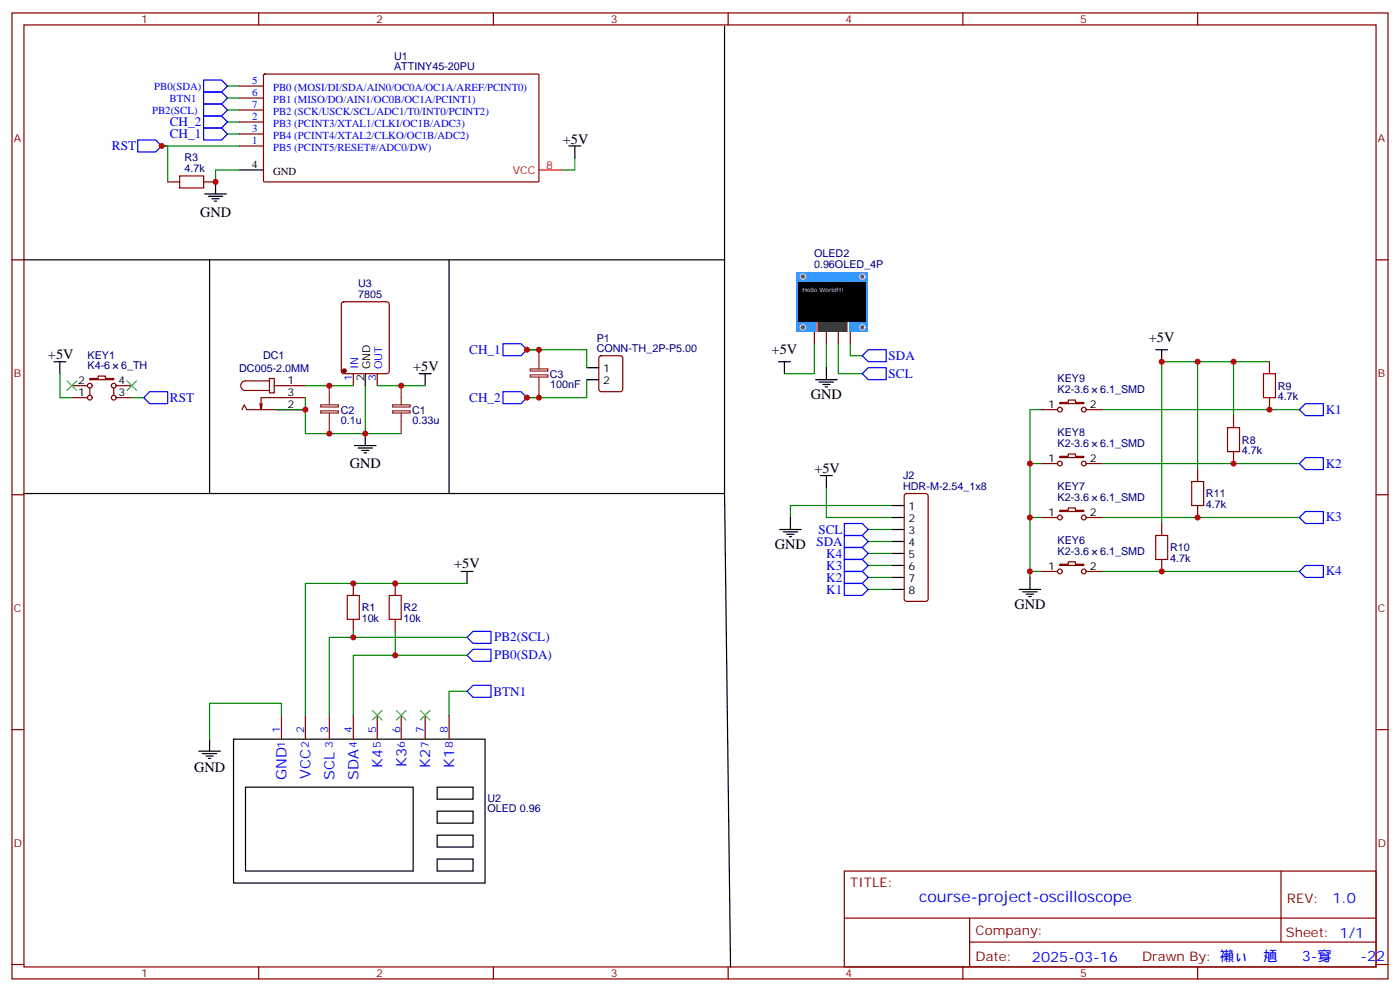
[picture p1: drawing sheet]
<svg xmlns="http://www.w3.org/2000/svg" width="412mm" height="292mm" viewBox="0 0 412 292" stroke-linecap="round" stroke-linejoin="round" font-family="sans-serif">
<g fill="none" stroke="#870000" stroke-width=".35">
<path d="M3.5 3.8h405.4v284.3h-405.4zM7.1 7.3h398.2v277.3h-398.2zM76.2 3.8v3.5M145.3 3.8v3.5M214.5 3.8v3.5M283.6 3.8v3.5M352.8 3.8v3.5M70.6 32.4h7M70.6 28.9h7M70.6 25.3h7M70.6 39.4h7M70.6 35.9h7"/>
<path d="M77.7 22l.3-.2h80.6l.1 .4v31.2l-.3 .2-80.6-.1-.2-.3zM49.4 53.6h3.5M60 53.6h3.5M70.6 43h7M3.5 76.5h3.6M405.3 76.5h3.6M100.8 89l.4-.2h12.7l.7 .5 .1 20-.5 .6-13 .1-.6-.5-.1-20zM239.9 97.6v3.6M243.4 97.6v3.6M246.9 97.6v3.6M250.5 97.6v3.6M21.2 117.1h4.6"/>
<path d="M21.2 113.5h4.6M26.5 111.4h2.4v-.7h2.1v.7h2.5v.4h-7zM26.5 114.2v2.1M33.5 114.2v2.1M34.2 117.1h4.6M34.2 113.5h4.6M77.3 118.8l-.4 1.8M79.4 111.4h1.4v4.2h-1.4zM79.4 112.1h-7.1a1.41 1.41 0 0 0-1.4 1.4 1.41 1.41 0 0 0 1.4 1.4h7.1M80.8 113.5h9.2M90 117.1h-13.1v3.5l-.3-1.8M104.1 110v3.5"/>
<path d="M111.1 110v3.5M176.6 104.9l.5-.2h5.6l.7 .4v9.5l-.4 .6-5.9 .1-.7-.5v-9.4zM312.2 118.5h2.5v-.7h2.1v.7h2.5v.3h-7.1zM373.9 106.5v3.5M373.9 117.1v3.5M71.3 120.6l.7-1.4 .7 1.4h17.3M306.9 120.6h4.6M306.9 136.5h4.6M312.2 134.3h2.5v-.7h2.1v.7h2.5v.4h-7.1zM320 120.6h4.6M320 136.5h4.6M352.8 138.2v3.5"/>
<path d="M363.4 122.3v3.6M363.4 132.9v3.6M3.5 145.6h3.6M266.6 145.5l.5-.2h5.6l.5 .2 .2 .5v30.3l-.2 .5-.5 .2h-5.6l-.5-.2-.3-.5v-30.3zM306.9 152.3h4.6M312.2 150.2h2.5v-.7h2.1v.7h2.5v.4h-7.1zM320 152.3h4.6M342.2 154.1v3.5M352.8 148.8v3.5M405.3 145.6h3.6M104.1 171.7v3.6M116.4 171.7v3.6"/>
<path d="M306.9 168.2h4.6M312.2 166.1h2.5v-.7h2.1v.7h2.5v.3h-7.1zM320 168.2h4.6M342.2 164.7v3.5M104.1 182.3v3.5M116.4 182.3v3.5M3.5 214.8h3.6M82.9 210.5v7.1M90 210.5v7.1M97 210.5v7.1M104.1 210.5v7.1M111.1 210.5v7.1"/>
<path d="M118.2 210.5v7.1M125.2 210.5v7.1M132.3 210.5v7.1M405.3 214.8h3.6M248.7 256.4h156.6v28.2h-156.6zM377.3 256.4v20.9M248.7 270.2h156.5M285.6 277.3h119.6M285.6 270.2v14.2M3.5 283.9h3.6M76.2 284.6v3.5M145.3 284.6v3.5"/>
<path d="M214.5 284.6v3.5M283.6 284.6v3.5M352.8 284.6v3.5M405.3 283.9h3.6"/>
<circle cx="26.5" cy="117.1" r=".71"/>
<circle cx="26.5" cy="113.5" r=".71"/>
<circle cx="33.5" cy="117.1" r=".71"/>
<circle cx="33.5" cy="113.5" r=".71"/>
<circle cx="312.2" cy="120.6" r=".71"/>
<circle cx="312.2" cy="136.5" r=".71"/>
<circle cx="319.3" cy="120.6" r=".71"/>
<circle cx="319.3" cy="136.5" r=".71"/>
<circle cx="312.2" cy="152.3" r=".71"/>
<circle cx="319.3" cy="152.3" r=".71"/>
<circle cx="312.2" cy="168.2" r=".71"/>
<circle cx="319.3" cy="168.2" r=".71"/>
</g>
<g fill="none" stroke="#00f" stroke-width=".35">
<path d="M60 30.6h5.3l1.7 1.8-1.7 1.7h-5.3zM60 23.6h5.3l1.7 1.7-1.7 1.8h-5.3zM60 27.1h5.3l1.7 1.8-1.7 1.7h-5.3zM60 37.7h5.3l1.7 1.7-1.7 1.8h-5.3zM60 34.1h5.3l1.7 1.8-1.7 1.8h-5.3zM40.6 41.2h5.3l1.7 1.8-1.7 1.7h-5.3zM42.3 117.1l1.8-1.8h5.3v3.5h-5.3zM148.2 101.2h5.3l1.7 1.7-1.7 1.8h-5.3zM148.2 115.3h5.3l1.7 1.8-1.7 1.7h-5.3zM254 110l1.8-1.8h5.3v3.6h-5.3zM254 104.7l1.8-1.8h5.3v3.6h-5.3zM384.5 118.8h5.3v3.5h-5.3l-1.7-1.7z"/>
<path d="M382.8 136.5l1.7-1.8h5.3v3.5h-5.3zM248.7 154.1h5.3l1.8 1.8-1.8 1.7h-5.3zM248.7 157.6h5.3l1.8 1.8-1.8 1.7h-5.3zM382.8 152.3l1.7-1.7h5.3v3.5h-5.3zM248.7 161.1h5.3l1.8 1.8-1.8 1.8h-5.3zM248.7 164.7h5.3l1.8 1.7-1.8 1.8h-5.3zM248.7 168.2h5.3l1.8 1.8-1.8 1.7h-5.3zM248.7 171.7h5.3l1.8 1.8-1.8 1.8h-5.3zM382.8 168.2l1.7-1.8h5.3v3.6h-5.3zM137.6 192.9l1.7-1.8h5.3v3.6h-5.3zM137.6 187.6l1.7-1.8h5.3v3.6h-5.3zM137.6 203.5l1.7-1.8h5.3v3.5h-5.3z"/>
</g>
<g fill="none" stroke="#000" stroke-width=".35">
<path d="M213.4 7.7v68.8h-206.3M60.3 57.1h6.4M61.4 57.8h4.2M62.4 58.5h2.2M63.1 59.2h.8M63.5 53.6v3.5M70.6 50h7M167.6 43h3.5M169.3 43v3.5M61.7 76.5v68.8M132.3 76.5v68.8M213.4 76.5v68.8"/>
<path d="M15.9 106.5h3.5M17.6 106.5v3.5M107.6 110v3.5M123.5 110h3.5M125.2 110v3.5M172.9 108.2h3.5M172.9 111.8h3.5M229.3 106.5h3.5M231.1 106.5v3.5M240.2 111.8h6.4M241.3 112.5h4.2M242.4 113.2h2.1"/>
<path d="M243.1 113.9h.7M243.4 108.2v3.6M340.4 102.9h3.6M342.2 102.9v3.6M104.4 131.2h6.4M105.5 131.9h4.2M106.5 132.6h2.2M107.2 133.3h.7M107.6 127.6v3.6M241.7 140h3.5M243.4 140v3.5M7.1 145.3h206.3l1.8 139.3"/>
<path d="M229.7 155.9h6.3M230.7 156.6h4.2M231.8 157.3h2.1M232.5 158h.7M232.8 152.3v3.6M262.8 155.9h3.5M262.8 148.8h3.5M262.8 152.3h3.5M262.8 159.4h3.5M135.8 168.2h3.5M137.6 168.2v3.5M262.8 173.5h3.5"/>
<path d="M262.8 162.9h3.5M262.8 166.4h3.5M262.8 170h3.5M300.2 173.5h6.4M301.3 174.2h4.2M302.3 174.9h2.1M303 175.6h.7M303.4 170v3.5M61.7 217.6v3.5M68.8 217.6h74.1v42.3h-74.1zM58.6 221.1h6.3M59.6 221.8h4.3"/>
<path d="M60.7 222.5h2.1M61.4 223.2h.7M72.3 231.7h49.4v24.7h-49.4zM128.8 231.7h10.5v3.5h-10.5zM128.8 238.8h10.5v3.5h-10.5zM128.8 252.9h10.5v3.5h-10.5zM128.8 245.8h10.5v3.5h-10.5z"/>
</g>
<g fill="none" stroke="#008700" stroke-width=".35">
<path d="M67 32.4h3.6M67 25.3h3.6M67 28.9h3.6M67 35.9h3.6M67 39.4h3.6M70.6 50h-7.1v3.6M70.6 43h-23h1.8v10.6M169.3 46.5v3.5h-3.5M17.6 110v7.1h3.6M38.8 117.1h3.5M90 117.1v3.5h-8.9M90 113.5h14.1"/>
<path d="M107.6 113.5v14.1M111.1 113.5h14.1M158.7 102.9h-3.5h17.7v5.3M172.9 111.8v5.3h-17.7h3.5M239.9 101.2v8.8h-8.8M243.4 101.2v7M246.9 101.2v8.8h7.1M250.5 101.2v3.5h3.5M352.8 106.5v31.7M363.4 106.5v15.8M373.9 106.5h-31.7v47.6M90 120.6v7h28.2"/>
<path d="M303.4 136.5h3.5M306.9 120.6h-3.5v49.4M324.6 136.5h58.2M324.6 120.6h58.2M243.4 143.5v8.8h19.4M255.8 159.4h7M255.8 155.9h7M262.8 148.8h-30v3.5M303.4 152.3h3.5M324.6 152.3h58.2M137.6 171.7h-47.6v38.8M255.8 173.5h7"/>
<path d="M255.8 170h7M255.8 166.4h7M255.8 162.9h7M303.4 168.2h3.5M324.6 168.2h58.2M104.1 185.8v1.8M116.4 185.8v7.1M137.6 192.9h-33.5v17.6M137.6 187.6h-40.6v22.9M82.9 210.5v-3.5h-21.2v10.6M137.6 203.5h-5.3v7"/>
</g>
<path d="M158.7 50h7.1" fill="none" stroke="#f00" stroke-width=".35"/>
<path d="M52.9 51.8h7.1v3.5h-7.1zM372.2 110h3.5v7.1h-3.5zM361.6 125.9h3.5v7h-3.5zM340.4 157.6h3.6v7.1h-3.6zM351 141.7h3.5v7.1h-3.5zM102.3 175.3h3.5v7h-3.5zM114.7 175.3h3.5v7h-3.5z" fill="none" stroke="#a10000" stroke-width=".35"/>
<path d="M19.8 112.1l2.8 2.8M22.6 112.1l-2.8 2.8M37.4 112.1l2.8 2.8M40.2 112.1l-2.8 2.8M109.7 209.1l2.8 2.8M112.5 209.1l-2.8 2.8M116.8 209.1l2.8 2.8M119.6 209.1l-2.8 2.8M123.8 209.1l2.8 2.8M126.6 209.1l-2.8 2.8" fill="none" stroke="#3c3" stroke-width=".35"/>
<circle cx="101.4" cy="109.1" r=".53" fill="#870000" stroke="#870000" stroke-width=".35"/>
<path d="M94.5 119.2h5.2v.6h-5.2zM97 113.5v5.7M115.6 119.2h5.2v.6h-5.2zM118.2 113.5v5.7M156.2 110.3h5.2v.7h-5.2zM156.2 108.6h5.2v.6h-5.2zM158.7 102.9v5.7M158.7 111.1v6M94.5 120.9h5.2v.7h-5.2zM97 121.6v6M115.6 120.9h5.2v.7h-5.2zM118.2 121.6v6" fill="none" stroke="#8c2424" stroke-width=".35"/>
<path d="M234.6 80h21.2v17.6h-21.2z" fill="#39f"/>
<g fill="#666" stroke="#ccc" stroke-width=".35">
<circle cx="236.5" cy="96.3" r=".81"/>
<circle cx="254" cy="96.3" r=".81"/>
<circle cx="236.5" cy="81.4" r=".81"/>
<circle cx="254" cy="81.4" r=".81"/>
</g>
<path d="M240.4 94.8h9.5v2.8h-9.5z" fill="#fff"/>
<g fill="#fc0">
<path d="M240.5 94.8h.4v2.8h-.4z"/>
<path d="M249.4 94.8h.5v2.8h-.5z"/>
</g>
<path d="M241 94.8h8.3v2.8h-8.3z" fill="#333"/>
<path d="M235.3 83.2h19.8v11.7h-19.8z" fill="#000"/>
<g fill="#c00">
<circle cx="63.5" cy="53.6" r=".88"/>
<circle cx="116.4" cy="171.7" r=".88"/>
<circle cx="104.1" cy="187.6" r=".88"/>
<circle cx="104.1" cy="171.7" r=".88"/>
<circle cx="116.4" cy="192.9" r=".88"/>
<circle cx="107.6" cy="127.6" r=".88"/>
<circle cx="118.2" cy="113.5" r=".88"/>
<circle cx="97" cy="113.5" r=".88"/>
<circle cx="97" cy="127.6" r=".88"/>
<circle cx="47.6" cy="43" r=".88"/>
<circle cx="158.8" cy="102.9" r=".88"/>
<circle cx="90" cy="120.6" r=".88"/>
<circle cx="158.8" cy="117.1" r=".88"/>
<circle cx="155.2" cy="117.1" r=".88"/>
<circle cx="155.2" cy="102.9" r=".88"/>
<circle cx="303.4" cy="152.3" r=".88"/>
<circle cx="303.4" cy="136.5" r=".88"/>
<circle cx="303.4" cy="168.2" r=".88"/>
<circle cx="342.2" cy="106.5" r=".88"/>
<circle cx="352.8" cy="106.5" r=".88"/>
<circle cx="363.4" cy="106.5" r=".88"/>
<circle cx="342.2" cy="168.2" r=".88"/>
<circle cx="352.8" cy="152.3" r=".88"/>
<circle cx="363.4" cy="136.5" r=".88"/>
<circle cx="373.9" cy="120.6" r=".88"/>
</g>
<text font-size="4.6" fill="#00f" x="270.8" y="265.4">course-project-oscilloscope</text>
<g font-size="4.2">
<text x="165.8" y="42.3">+5V</text>
<text x="58.9" y="63.8">GND</text>
<text x="338.4" y="100.8">+5V</text>
<text x="14.1" y="105.8">+5V</text>
<text x="227.3" y="104.3">+5V</text>
<text x="121.7" y="109.3">+5V</text>
<text x="238.8" y="117.4">GND</text>
<text x="103" y="137.9">GND</text>
<text x="239.9" y="139.3">+5V</text>
<text x="228.2" y="161.5">GND</text>
<text x="133.8" y="167.1">+5V</text>
<text x="298.8" y="179.1">GND</text>
<text x="57.1" y="227.1">GND</text>
</g>
<g font-size="4.2" fill="#00f">
<text x="112.6" y="226.1" transform="rotate(-90 112.6 226.1)">K4</text>
<text x="119.8" y="225.7" transform="rotate(-90 119.8 225.7)">K3</text>
<text x="126.8" y="226.1" transform="rotate(-90 126.8 226.1)">K2</text>
<text x="133.8" y="226" transform="rotate(-90 133.8 226)">K1</text>
<text x="84.4" y="229.5" transform="rotate(-90 84.4 229.5)">GND</text>
<text x="91.5" y="229.3" transform="rotate(-90 91.5 229.3)">VCC</text>
<text x="98.5" y="229.5" transform="rotate(-90 98.5 229.5)">SCL</text>
<text x="105.6" y="229.7" transform="rotate(-90 105.6 229.7)">SDA</text>
<text x="392.5" y="265.7">1.0</text>
<text x="304" y="283">2025-03-16</text>
<text x="383.5" y="282.9">3-䆤⅁ꀀ-22</text>
</g>
<g font-size="3.9" fill="#00f">
<text x="50" y="40.7">CH_1</text>
<text x="50" y="37.2">CH_2</text>
<text x="33" y="44.2">RST</text>
<text x="138.2" y="104.2">CH_1</text>
<text x="261.8" y="105.9">SDA</text>
<text x="261.8" y="111.2">SCL</text>
<text x="50" y="118.4">RST</text>
<text x="138.2" y="118.3">CH_2</text>
<text x="390.5" y="121.9">K1</text>
<text x="390.5" y="137.7">K2</text>
<text x="390.5" y="153.5">K3</text>
<text x="240.5" y="160.8">SDA</text>
<text x="241.1" y="157.3">SCL</text>
<text x="243.4" y="164.3">K4</text>
<text x="243.4" y="167.8">K3</text>
<text x="243.4" y="171.2">K2</text>
<text x="390.5" y="169.4">K4</text>
<text x="243.4" y="174.7">K1</text>
<text x="145.5" y="188.8">PB2(SCL)</text>
<text x="145.5" y="194.1">PB0(SDA)</text>
<text x="145.3" y="204.8">BTN1</text>
</g>
<g font-size="3.9" fill="#800">
<text x="250.5" y="261">TITLE:</text>
<text x="379.1" y="265.7">REV:</text>
<text x="287.4" y="275.2">Company:</text>
<text x="378.7" y="275.8">Sheet: 1/1</text>
<text x="287.4" y="282.9">Date:</text>
<text x="336.4" y="282.9">Drawn By: 䄤ぃ둎䎠</text>
</g>
<g font-size="3.2" fill="#800">
<text x="41.6" y="6.8">1</text>
<text x="110.8" y="6.8">2</text>
<text x="179.9" y="6.8">3</text>
<text x="249.1" y="6.8">4</text>
<text x="318.2" y="6.8">5</text>
<text x="4.1" y="41.9">A</text>
<text x="405.9" y="41.9">A</text>
<text x="4.1" y="111.1">B</text>
<text x="405.9" y="111.1">B</text>
<text x="4.1" y="180.2">C</text>
<text x="405.9" y="180.2">C</text>
<text x="4.1" y="249.3">D</text>
<text x="405.9" y="249.3">D</text>
<text x="41.6" y="287.6">1</text>
<text x="110.8" y="287.6">2</text>
<text x="179.9" y="287.6">3</text>
<text x="249.1" y="287.6">4</text>
<text x="318.2" y="287.6">5</text>
</g>
<g font-size="3.2" fill="#000080">
<text x="116.1" y="17.6">U1</text>
<text x="116.1" y="20.7">ATTINY45-20PU</text>
<text x="54.3" y="47.5">R3</text>
<text x="54.3" y="50.7">4.7k</text>
<text x="239.8" y="75.7">OLED2</text>
<text x="239.8" y="79">0.96OLED_4P</text>
<text x="105.5" y="87.8">7805</text>
<text x="105.5" y="84.6">U3</text>
<text x="175.8" y="100.7">P1</text>
<text x="25.8" y="105.6">KEY1</text>
<text x="77.5" y="105.6">DC1</text>
<text x="175.8" y="103.6">CONN-TH_2P-P5.00</text>
<text x="25.8" y="108.8">K4-6</text>
<text x="35.7" y="108.8">6_TH</text>
<text x="70.4" y="109.4">DC005-2.0MM</text>
<text x="161.9" y="111.1">C3</text>
<text x="311.5" y="112.5">KEY9</text>
<text x="162.1" y="114.3">100nF</text>
<text x="311.5" y="115.8">K2-3.6</text>
<text x="324.1" y="115.8">6.1_SMD</text>
<text x="376.4" y="117.8">4.7k</text>
<text x="376.4" y="114.7">R9</text>
<text x="100.4" y="124.9">0.1u</text>
<text x="100.4" y="121.7">C2</text>
<text x="121.4" y="121.7">C1</text>
<text x="121.5" y="124.9">0.33u</text>
<text x="311.5" y="131.6">K2-3.6</text>
<text x="311.5" y="128.4">KEY8</text>
<text x="324.1" y="131.6">6.1_SMD</text>
<text x="365.8" y="130.5">R8</text>
<text x="365.8" y="133.7">4.7k</text>
<text x="266" y="141">J2</text>
<text x="266" y="144.2">HDR-M-2.54_1x8</text>
<text x="311.5" y="147.5">K2-3.6</text>
<text x="311.5" y="144.3">KEY7</text>
<text x="324.1" y="147.5">6.1_SMD</text>
<text x="355.2" y="149.6">4.7k</text>
<text x="355.2" y="146.4">R11</text>
<text x="311.5" y="160.1">KEY6</text>
<text x="311.5" y="163.4">K2-3.6</text>
<text x="324.1" y="163.4">6.1_SMD</text>
<text x="344.7" y="165.5">4.7k</text>
<text x="344.7" y="162.3">R10</text>
<text x="106.5" y="180">R1</text>
<text x="118.9" y="180">R2</text>
<text x="106.5" y="183.1">10k</text>
<text x="118.9" y="183.1">10k</text>
<text x="143.6" y="239.1">OLED 0.96</text>
<text x="143.6" y="235.9">U2</text>
</g>
<g font-size="3.2" fill="#00f">
<text x="45.4" y="26.6">PB0(SDA)</text>
<text x="74.3" y="28.2">6</text>
<text x="74.3" y="24.6">5</text>
<text x="80.4" y="26.9">PB0 (MOSI/DI/SDA/AIN0/OC0A/OC1A/AREF/PCINT0)</text>
<text x="44.8" y="33.5">PB2(SCL)</text>
<text x="50" y="30.2">BTN1</text>
<text x="74.3" y="31.7">7</text>
<text x="74.3" y="35.2">2</text>
<text x="80.4" y="34">PB2 (SCK/USCK/SCL/ADC1/T0/INT0/PCINT2)</text>
<text x="80.4" y="30.4">PB1 (MISO/DO/AIN1/OC0B/OC1A/PCINT1)</text>
<text x="74.3" y="38.7">3</text>
<text x="80.4" y="41">PB4 (PCINT4/XTAL2/CLKO/OC1B/ADC2)</text>
<text x="80.4" y="37.5">PB3 (PCINT3/XTAL1/CLKI/OC1B/ADC3)</text>
<text x="74.3" y="42.3">1</text>
<text x="80.4" y="44.6">PB5 (PCINT5/RESET#/ADC0/DW)</text>
<text x="103.7" y="112.2" transform="rotate(-90 103.7 112.2)">1</text>
<text x="105.5" y="108.7" transform="rotate(-90 105.5 108.7)">IN</text>
<text x="110.8" y="112.2" transform="rotate(-90 110.8 112.2)">3</text>
<text x="112.5" y="108.7" transform="rotate(-90 112.5 108.7)">OUT</text>
<text x="82.5" y="215.8" transform="rotate(-90 82.5 215.8)">1</text>
<text x="89.6" y="215.8" transform="rotate(-90 89.6 215.8)">2</text>
<text x="96.7" y="215.8" transform="rotate(-90 96.7 215.8)">3</text>
<text x="103.7" y="215.8" transform="rotate(-90 103.7 215.8)">4</text>
<text x="110.8" y="215.8" transform="rotate(-90 110.8 215.8)">5</text>
<text x="117.8" y="215.8" transform="rotate(-90 117.8 215.8)">6</text>
<text x="124.9" y="215.8" transform="rotate(-90 124.9 215.8)">7</text>
<text x="131.9" y="215.8" transform="rotate(-90 131.9 215.8)">8</text>
<text x="84" y="220.3" transform="rotate(-90 84 220.3)">1</text>
<text x="91" y="220.3" transform="rotate(-90 91 220.3)">2</text>
<text x="98.1" y="220.3" transform="rotate(-90 98.1 220.3)">3</text>
<text x="105.1" y="220.3" transform="rotate(-90 105.1 220.3)">4</text>
<text x="112.2" y="220.3" transform="rotate(-90 112.2 220.3)">5</text>
<text x="119.2" y="220.3" transform="rotate(-90 119.2 220.3)">6</text>
<text x="126.3" y="220.3" transform="rotate(-90 126.3 220.3)">7</text>
<text x="133.3" y="220.3" transform="rotate(-90 133.3 220.3)">8</text>
</g>
<g font-size="3.2">
<text x="74.3" y="49.3">4</text>
<text x="80.4" y="51.6">GND</text>
<text x="23" y="113.2">2</text>
<text x="34.9" y="113.2">4</text>
<text x="84.7" y="113.2">1</text>
<text x="107.2" y="112.2" transform="rotate(-90 107.2 112.2)">2</text>
<text x="109" y="108.7" transform="rotate(-90 109 108.7)">GND</text>
<text x="177.7" y="109.6">1</text>
<text x="177.7" y="113.2">2</text>
<text x="23" y="116.7">1</text>
<text x="34.9" y="116.7">3</text>
<text x="84.7" y="116.7">3</text>
<text x="84.7" y="120.2">2</text>
<text x="308.8" y="120.2">1</text>
<text x="321" y="120.2">2</text>
<text x="308.8" y="136.1">1</text>
<text x="321" y="136.1">2</text>
<text x="267.7" y="150.2">1</text>
<text x="267.7" y="153.7">2</text>
<text x="308.8" y="152">1</text>
<text x="321" y="152">2</text>
<text x="267.7" y="157.3">3</text>
<text x="267.7" y="160.8">4</text>
<text x="267.7" y="164.3">5</text>
<text x="267.7" y="167.9">6</text>
<text x="308.8" y="167.9">1</text>
<text x="321" y="167.9">2</text>
<text x="267.7" y="171.4">7</text>
<text x="267.7" y="174.9">8</text>
</g>
<g font-size="3.2" fill="#f00">
<text x="151.1" y="51.1">VCC</text>
<text x="160.9" y="49.7">8</text>
</g>
<text font-size="1.8" fill="#fff" x="236.4" y="86">Hello World!!!</text>
</svg>
